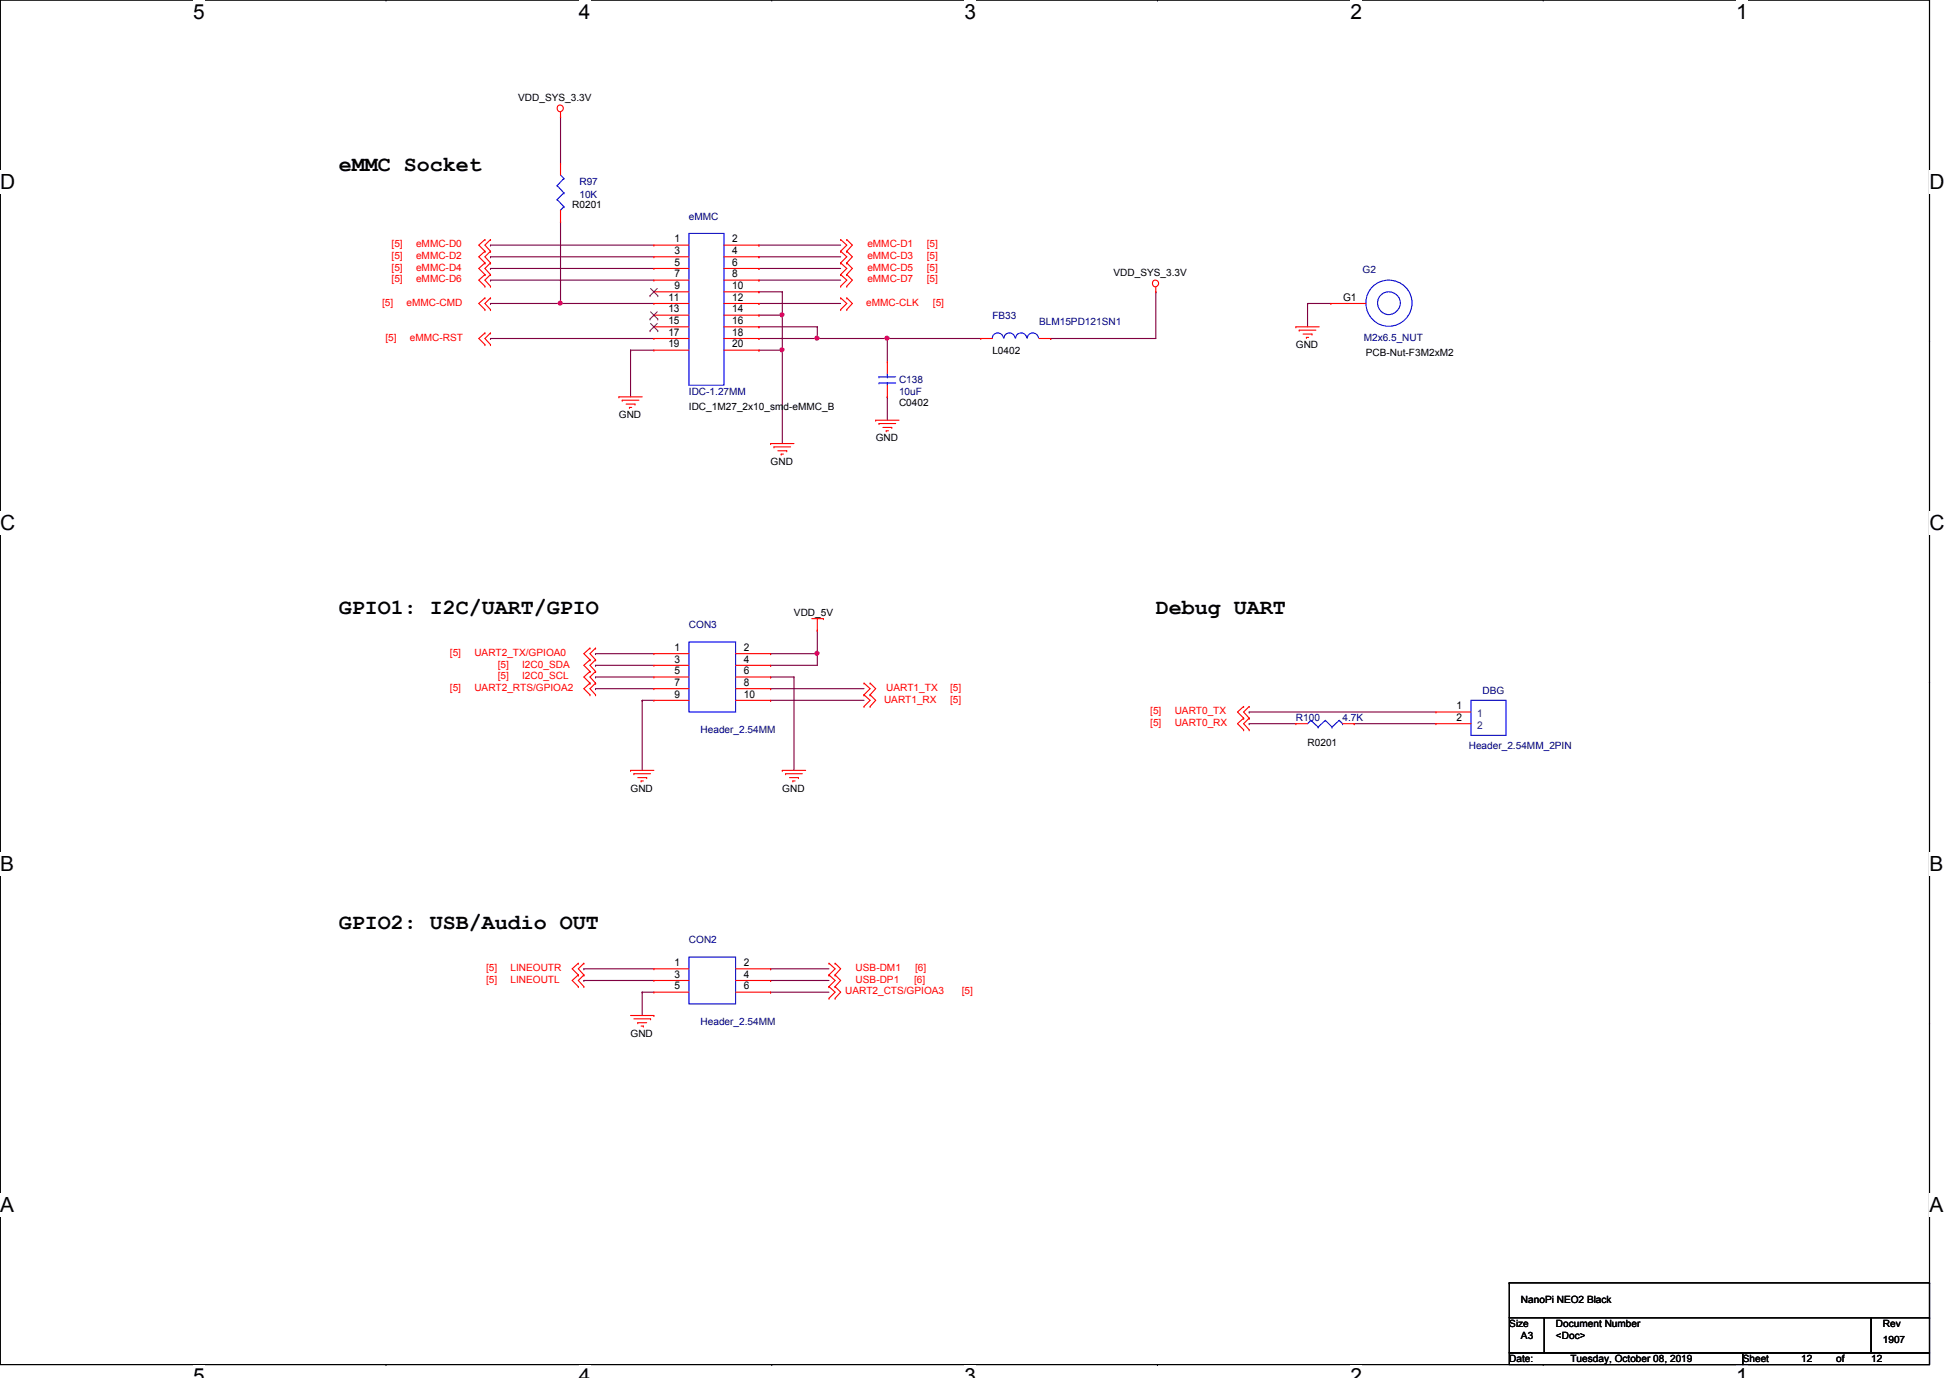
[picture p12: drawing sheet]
<svg xmlns="http://www.w3.org/2000/svg" width="297mm" height="210mm" viewBox="0 0 297 210" stroke-linecap="round" stroke-linejoin="round" font-family="sans-serif">
<path d="M0 0h293.9v207.9h-293.9z" fill="none" stroke="#000" stroke-width=".17"/>
<g fill="#fff">
<path d="M29.4 0h1.8v3.6h-1.8z"/>
<path d="M29.4 207.9h1.8v2h-1.8z"/>
</g>
<path d="M58.8 0h.1M58.8 207.9h.1" fill="none" stroke="#000" stroke-width=".17"/>
<g fill="#fff">
<path d="M88.2 0h1.8v3.6h-1.8z"/>
<path d="M88.2 207.9h1.8v2h-1.8z"/>
</g>
<path d="M117.6 0h.1M117.6 207.9h.1" fill="none" stroke="#000" stroke-width=".17"/>
<g fill="#fff">
<path d="M146.9 0h1.8v3.6h-1.8z"/>
<path d="M146.9 207.9h1.8v2h-1.8z"/>
</g>
<path d="M176.3 0h.1M176.3 207.9h.1" fill="none" stroke="#000" stroke-width=".17"/>
<g fill="#fff">
<path d="M205.7 0h1.8v3.6h-1.8z"/>
<path d="M205.7 207.9h1.8v2h-1.8z"/>
</g>
<path d="M235.1 0h.1M235.1 207.9h.1" fill="none" stroke="#000" stroke-width=".17"/>
<g fill="#fff">
<path d="M264.5 0h1.7v3.6h-1.7z"/>
<path d="M264.5 207.9h1.7v2h-1.7z"/>
<path d="M0 25.9h2.3v3.6h-2.3z"/>
<path d="M293.9 25.9h2.3v3.6h-2.3z"/>
<path d="M0 77.8h2.3v3.6h-2.3z"/>
<path d="M293.9 77.8h2.3v3.6h-2.3z"/>
</g>
<path d="M0 51.9h.1M293.9 51.9h.1" fill="none" stroke="#000" stroke-width=".17"/>
<g fill="#fff">
<path d="M0 129.8h2.2v3.6h-2.2z"/>
<path d="M293.9 129.8h2.1v3.6h-2.1z"/>
</g>
<path d="M0 103.9h.1M293.9 103.9h.1" fill="none" stroke="#000" stroke-width=".17"/>
<path d="M0 103.9h.1M293.9 103.9h.1" fill="none" stroke="#000" stroke-width=".15"/>
<g fill="#fff">
<path d="M0 181.8h2.2v3.6h-2.2z"/>
<path d="M293.9 181.8h2.1v3.6h-2.1z"/>
</g>
<path d="M0 155.9h.1M293.9 155.9h.1" fill="none" stroke="#000" stroke-width=".17"/>
<path d="M96.1 53.3h.1M96.1 53.3h3.5M115.6 51.6h.1M115.6 51.6h8.9M119.2 48h.1M119.2 48v5.3M176.1 44.4h.1M176.1 44.4v7.2" fill="none" stroke="#800040" stroke-width=".17"/>
<circle cx="119.1" cy="53.3" r=".31" fill="#f0f"/>
<circle cx="119.1" cy="53.3" r=".31" fill="none" stroke="#f0f" stroke-width=".17"/>
<circle cx="119.1" cy="48" r=".31" fill="#f0f"/>
<circle cx="119.1" cy="48" r=".31" fill="none" stroke="#f0f" stroke-width=".17"/>
<g fill="none" stroke="#800040" stroke-width=".17">
<path d="M74.7 37.3h.1M74.7 39.1h.1M74.7 37.3h24.9M74.7 39.1h24.9M85.4 33.8h.1M85.4 33.8v12.4h-10.7M115.6 37.3h.1M115.6 39.1h.1M115.6 37.3h12.5M115.6 39.1h12.5M74.7 46.2h.1M74.7 51.6h.1"/>
<path d="M74.7 40.9h.1M74.7 42.7h.1M74.7 51.6h24.9M74.7 40.9h24.9M74.7 42.7h24.9M96.1 53.3h.1M96.1 53.3v7.2M115.6 48h.1M115.6 46.2h.1M115.6 53.3h.1M115.6 44.4h.1M115.6 49.8h.1"/>
<path d="M115.6 40.9h.1M115.6 42.7h.1M115.6 46.2h12.5M115.6 53.3h3.6M115.6 44.4h3.6M115.6 49.8h8.9M115.6 40.9h12.5M115.6 42.7h12.5M119.2 53.3h.1M119.2 44.4h.1M119.2 44.4v3.6h-3.6M119.2 53.3v14.3"/>
<path d="M160.1 51.6h.1M160.1 51.6h16M199.2 46.2h.1M199.2 46.2h3.5M199.2 46.2v3.6"/>
</g>
<circle cx="85.3" cy="46.2" r=".31" fill="#f0f"/>
<circle cx="85.3" cy="46.2" r=".31" fill="none" stroke="#f0f" stroke-width=".17"/>
<path d="M85.4 17.8h.1M85.4 17.8v7.1M85.4 46.2h.1M85.4 46.2h14.2M124.5 51.6h.1M124.5 51.6h10.7" fill="none" stroke="#800040" stroke-width=".17"/>
<circle cx="124.4" cy="51.5" r=".31" fill="#f0f"/>
<circle cx="124.4" cy="51.5" r=".31" fill="none" stroke="#f0f" stroke-width=".17"/>
<path d="M124.5 49.8h.1M124.5 49.8v1.8M135.2 51.6h.1M135.2 51.6v3.5M135.2 51.6h14.2" fill="none" stroke="#800040" stroke-width=".17"/>
<circle cx="135.1" cy="51.5" r=".31" fill="#f0f"/>
<circle cx="135.1" cy="51.5" r=".31" fill="none" stroke="#f0f" stroke-width=".17"/>
<g fill="none" stroke="#800040" stroke-width=".17">
<path d="M135.2 60.5h.1M135.2 60.5v3.5M117.4 99.6h.1M124.5 96h.1M124.5 96v3.6h-7.1M190.3 108.5h.1M190.3 110.2h.1M190.3 108.5h28.4M190.3 110.2h7.1M206.3 110.2h.1M206.3 110.2h12.4M88.9 147.6h.1"/>
<path d="M88.9 149.4h.1M88.9 147.6h10.7M88.9 149.4h10.7M97.8 151.1h.1M97.8 151.1v3.6M97.8 151.1h1.8M117.4 151.1h.1M117.4 151.1h8.9"/>
</g>
<circle cx="124.4" cy="99.5" r=".31" fill="#f0f"/>
<circle cx="124.4" cy="99.5" r=".31" fill="none" stroke="#f0f" stroke-width=".17"/>
<g fill="none" stroke="#800040" stroke-width=".17">
<path d="M90.7 99.6h.1M90.7 99.6h8.9M124.5 99.6h.1M124.5 99.6v1.7h-7.1M90.7 103.1h.1M90.7 101.3h.1M90.7 104.9h.1M90.7 101.3h8.9M90.7 103.1h8.9M90.7 104.9h8.9M97.8 106.7h.1M97.8 106.7h1.8"/>
<path d="M97.8 106.7v10.6M117.4 101.3h.1M117.4 103.1h.1M117.4 106.7h.1M117.4 104.9h.1M117.4 103.1h3.5M117.4 106.7h14.2M117.4 104.9h14.2M120.9 103.1h.1M120.9 103.1v14.2M117.4 149.4h.1M117.4 147.6h.1"/>
<path d="M117.4 149.4h8.9M117.4 147.6h8.9"/>
</g>
<g fill="none" stroke="#f00" stroke-width=".17">
<path d="M85.4 17.8h.1M85.4 17.1v.7M73.9 36.5h.1M73.9 38.3h.1M73.9 36.5l-1 .8 1 1M73.9 38.3l-1 .8 1 .9M74.7 36.5h.1M74.7 38.3h.1M74.7 36.5l-.8 .8 .8 1M74.7 38.3l-.8 .8 .8 .9M85.4 24.9h.1M85.4 33.8h.1"/>
<path d="M85.4 24.9v1.8M85.4 32v1.8M99.6 37.3h.1M99.6 39.1h.1M99.6 37.3h5.3M99.6 39.1h5.3M110.3 37.3h5.3M110.3 39.1h5.3M115.6 37.3h.1M115.6 39.1h.1M128.1 36.5h.1M128.1 38.3h.1"/>
<path d="M128.1 36.5l.9 .8-.9 1M128.1 38.3l.9 .8-.9 .9M129 36.5h.1M129 38.3h.1M129 36.5l.8 .8-.8 1M129 38.3l.8 .8-.8 .9M73.9 40h.1M73.9 41.8h.1M73.9 43.6h.1M73.9 47.2h.1M73.9 45.4h.1M73.9 52.5h.1"/>
<path d="M73.9 50.7h.1M73.9 40l-1 .9 1 .9M73.9 41.8l-1 .9 1 .9M73.9 45.4l-1 .8 1 1M73.9 50.7l-1 .9 1 .9M74.7 40h.1M74.7 41.8h.1M74.7 43.6h.1M74.7 47.2h.1M74.7 45.4h.1M74.7 52.5h.1M74.7 50.7h.1"/>
<path d="M74.7 40l-.8 .9 .8 .9M74.7 41.8l-.8 .9 .8 .9M74.7 45.4l-.8 .8 .8 1M74.7 50.7l-.8 .9 .8 .9M99.6 40.9h.1M99.6 42.7h.1M99.6 44.4h.1M99.6 46.2h.1M99.6 48h.1M99.6 49.8h.1M99.6 51.6h.1M99.6 53.3h.1"/>
<path d="M99.6 49.8h5.3M99.6 40.9h5.3M99.6 42.7h5.3M99.6 44.4h5.3M99.6 46.2h5.3M99.6 48h5.3M99.6 51.6h5.3M99.6 53.3h5.3M110.3 49.8h5.3M110.3 40.9h5.3M110.3 42.7h5.3M110.3 44.4h5.3"/>
<path d="M110.3 46.2h5.3M110.3 48h5.3M110.3 51.6h5.3M110.3 53.3h5.3M115.6 40.9h.1M115.6 42.7h.1M115.6 44.4h.1M115.6 46.2h.1M115.6 48h.1M115.6 49.8h.1M115.6 51.6h.1M115.6 53.3h.1"/>
<path d="M128.1 40h.1M128.1 41.8h.1M128.1 43.6h.1M128.1 47.2h.1M128.1 45.4h.1M128.1 40l.9 .9-.9 .9M128.1 41.8l.9 .9-.9 .9M128.1 45.4l.9 .8-.9 1M129 40h.1M129 41.8h.1M129 43.6h.1M129 47.2h.1"/>
<path d="M129 45.4h.1M129 40l.8 .9-.8 .9M129 41.8l.8 .9-.8 .9M129 45.4l.8 .8-.8 1M135.2 55.1h.1M135.2 55.1v1.8M135.2 58.7v1.8M149.4 51.6h.1M149.4 51.6h1.8M158.3 51.6h1.8M160.1 51.6h.1M176.1 44.4h.1"/>
<path d="M176.1 43.8v.6M197.4 49.8h.1M197.4 49.8h3.6M197.9 50.3h.1M197.9 50.3h2.5M198.5 50.9h1.4M199 51.4h.1M199 51.4h.3M199.9 50.9h.1M202.7 46.2h.1M202.7 46.2h5.4M94.3 60.5h.1"/>
<path d="M94.3 60.5h3.5M94.8 61h.1M94.8 61h2.5M95.4 61.6h1.3M95.9 62.1h.1M95.9 62.1h.3M96.7 61.6h.1M117.4 67.6h.1M117.4 67.6h3.5M117.9 68.1h.1M117.9 68.1h2.5M118.5 68.7h1.3"/>
<path d="M119 69.2h.1M119 69.2h.3M119.8 68.7h.1M133.4 64h.1M133.4 64h3.5M133.9 64.5h.1M133.9 64.5h2.5M134.5 65.1h1.3M135 65.6h.1M135 65.6h.3M135.2 60.5h.1M135.8 65.1h.1"/>
<path d="M89.9 98.7h.1M89.9 98.7l-1 .9 1 .9M90.7 98.7h.1M90.7 98.7l-.8 .9 .8 .9M99.6 99.6h.1M99.6 99.6h5.3M112.1 99.6h5.3M117.4 99.6h.1M123.7 94.2h1.7M124.5 96h.1M124.5 94.2v1.8M125.4 94.2h.1"/>
<path d="M89.9 104.1h.1M89.9 102.3h.1M89.9 100.5h.1M89.9 105.8h.1M89.9 102.3l-1 .8 1 1M89.9 100.5l-1 .8 1 1M89.9 104.1l-1 .8 1 .9M90.7 104.1h.1M90.7 102.3h.1M90.7 100.5h.1M90.7 105.8h.1M90.7 102.3l-.8 .8 .8 1"/>
<path d="M90.7 100.5l-.8 .8 .8 1M90.7 104.1l-.8 .8 .8 .9M96.1 117.3h.1M96.1 117.3h3.5M96.6 117.9h.1M96.6 117.9h2.5M97.2 118.4h1.3M97.7 119h.1M97.7 119h.3M98.5 118.4h.1M99.6 101.3h.1M99.6 103.1h.1"/>
<path d="M99.6 104.9h.1M99.6 106.7h.1M99.6 101.3h5.3M99.6 103.1h5.3M99.6 104.9h5.3M99.6 106.7h5.3M112.1 101.3h5.3M112.1 103.1h5.3M112.1 104.9h5.3M112.1 106.7h5.3M117.4 101.3h.1M117.4 103.1h.1"/>
<path d="M117.4 104.9h.1M117.4 106.7h.1M119.2 117.3h.1M119.2 117.3h3.5M119.7 117.9h.1M119.7 117.9h2.5M120.3 118.4h1.3M120.8 119h.1M120.8 119h.3M121.6 118.4h.1M131.6 107.6h.1M131.6 105.8h.1"/>
<path d="M131.6 104.1h.1M131.6 104.1l.9 .8-.9 .9M131.6 105.8l.9 .9-.9 .9M132.5 107.6h.1M132.5 105.8h.1M132.5 104.1h.1M132.5 105.8l.9 .9-.9 .9M132.5 104.1l.9 .8-.9 .9M189.4 109.4h.1M189.4 107.6h.1M189.4 111.2h.1M189.4 107.6l-.9 .9 .9 .9"/>
<path d="M189.4 109.4l-.9 .8 .9 1M190.3 109.4h.1M190.3 107.6h.1M190.3 111.2h.1M190.3 107.6l-.9 .9 .9 .9M190.3 109.4l-.9 .8 .9 1M197.4 110.2h.1M197.4 110.2h1.8M204.5 110.2h1.8M206.3 110.2h.1M218.7 108.5h.1M218.7 110.2h.1"/>
<path d="M218.7 108.5h5.4M218.7 110.2h5.4M88.1 148.5h.1M88.1 146.7h.1M88.1 150.3h.1M88.1 146.7l-.9 .9 .9 .9M88.1 148.5l-.9 .9 .9 .9M88.9 148.5h.1M88.9 146.7h.1M88.9 150.3h.1M88.9 146.7l-.8 .9 .8 .9M88.9 148.5l-.8 .9 .8 .9"/>
<path d="M96.1 154.7h3.5M96.6 155.2h2.5M97.2 155.8h.1M97.2 155.8h1.3M97.7 156.3h.3M98 156.3h.1M99.1 155.2h.1M99.6 154.7h.1M99.6 147.6h.1M99.6 149.4h.1M99.6 151.1h.1M99.6 147.6h5.3"/>
<path d="M99.6 149.4h5.3M99.6 151.1h5.3M112.1 147.6h5.3M112.1 149.4h5.3M112.1 151.1h5.3M117.4 147.6h.1M117.4 149.4h.1M117.4 151.1h.1M126.3 152.1h.1M126.3 150.3h.1M126.3 148.5h.1M126.3 146.7h.1"/>
<path d="M126.3 150.3l.9 .8-.9 1M126.3 148.5l.9 .9-.9 .9M126.3 146.7l.9 .9-.9 .9M127.2 152.1h.1M127.2 150.3h.1M127.2 148.5h.1M127.2 146.7h.1M127.2 150.3l.9 .8-.9 1M127.2 148.5l.9 .9-.9 .9M127.2 146.7l.9 .9-.9 .9"/>
<circle cx="85.3" cy="16.5" r=".5"/>
<circle cx="176" cy="43.2" r=".5"/>
</g>
<path d="M229.9 195.4h.1M229.9 195.4v5.3M229.9 195.4h64M293.9 195.4h.1M293.9 195.4v5.3M229.9 200.7h5.3v5.4h-5.3zM229.9 206.1h35.6v1.8h-35.6zM235.2 200.7h49.8v5.4h-49.8zM265.5 206.1h28.4v1.8h-28.4zM285 200.7h8.9v5.4h-8.9zM293.9 200.7h.1" fill="none" stroke="#000" stroke-width=".17"/>
<g fill="none" stroke="#00f" stroke-width=".17">
<path d="M84.9 28.3h.1M84.9 30.4h.1M84.9 28.3l1 1.1M84.9 30.4l1 1.1M85.4 32h.1M85.4 26.7l.5 .5M85.9 27.2h.1M85.9 29.4h.1M85.9 31.5h.1M85.9 27.2l-1 1.1M85.9 29.4l-1 1M85.9 31.5l-.5 .5"/>
<path d="M104.9 35.6h5.4v23.1h-5.4zM133.9 57.4h.1M133.9 58.3h.1M133.9 57.4h2.5M133.9 58.3h2.5M135.2 58.3h.1M135.2 57.4h.1M135.2 56.9v.5M135.2 58.3v.4M151.2 51.5a.85 .85 0 0 1 .8-.8 .85 .85 0 0 1 .9 .8M152.9 51.5a.85 .85 0 0 1 .9-.8 .85 .85 0 0 1 .8 .8M154.7 51.5a.85 .85 0 0 1 .9-.8 .85 .85 0 0 1 .8 .8"/>
<path d="M156.5 51.5a.85 .85 0 0 1 .8-.8 .85 .85 0 0 1 .9 .8M104.9 97.8h7.2v10.7h-7.2zM199.7 109.7h.1M199.7 109.7l-.5 .5M199.7 109.7l1.1 1M200.8 110.7h.1M201.9 109.7h.1M201.9 109.7l-1.1 1M201.9 109.7l1 1M202.9 110.7h.1M204 109.7h.1M204 109.7l-1.1 1"/>
<path d="M204 109.7l.5 .5M204.5 110.2h.1M224.1 106.7h5.3v5.3h-5.3zM104.9 145.8h7.2v7.1h-7.2z"/>
<circle cx="211.6" cy="46.2" r="3.5"/>
<circle cx="211.6" cy="46.2" r="1.74"/>
</g>
<path d="M99 45h.1M99 48.6h.1M99 50.4h.1M99.1 43.9l1.1 1.1M99.1 47.5l1.1 1.1M99.1 49.3l1.1 1.1M100.1 43.9l-1.1 1.1M100.1 47.5l-1.1 1.1M100.1 49.3l-1.1 1.1M100.2 45h.1M100.2 48.6h.1M100.2 50.4h.1" fill="none" stroke="#804000" stroke-width=".15"/>
<circle cx="119.1" cy="53.3" r=".31" fill="#f0f"/>
<circle cx="119.1" cy="53.3" r=".31" fill="none" stroke="#f0f" stroke-width=".17"/>
<circle cx="119.1" cy="48" r=".31" fill="#f0f"/>
<circle cx="119.1" cy="48" r=".31" fill="none" stroke="#f0f" stroke-width=".17"/>
<circle cx="85.3" cy="46.2" r=".31" fill="#f0f"/>
<circle cx="85.3" cy="46.2" r=".31" fill="none" stroke="#f0f" stroke-width=".17"/>
<circle cx="124.4" cy="51.5" r=".31" fill="#f0f"/>
<circle cx="124.4" cy="51.5" r=".31" fill="none" stroke="#f0f" stroke-width=".17"/>
<circle cx="135.1" cy="51.5" r=".31" fill="#f0f"/>
<circle cx="135.1" cy="51.5" r=".31" fill="none" stroke="#f0f" stroke-width=".17"/>
<circle cx="124.4" cy="99.5" r=".31" fill="#f0f"/>
<circle cx="124.4" cy="99.5" r=".31" fill="none" stroke="#f0f" stroke-width=".17"/>
<g font-size="3.3">
<text x="51.6" y="26">eMMC Socket</text>
<text x="51.6" y="93.6">GPIO1: I2C/UART/GPIO</text>
<text x="176.1" y="93.6">Debug UART</text>
<text x="51.6" y="141.6">GPIO2: USB/Audio OUT</text>
</g>
<g font-size="3.2">
<text x="29.4" y="2.9">5</text>
<text x="88.2" y="2.9">4</text>
<text x="146.9" y="2.9">3</text>
<text x="205.7" y="2.9">2</text>
<text x="264.5" y="2.9">1</text>
<text x="0" y="28.8">D</text>
<text x="293.9" y="28.8">D</text>
<text x="0" y="80.7">C</text>
<text x="293.9" y="80.7">C</text>
<text x="0" y="132.7">B</text>
<text x="293.9" y="132.7">B</text>
<text x="0" y="184.7">A</text>
<text x="293.9" y="184.7">A</text>
<text x="29.4" y="210.7">5</text>
<text x="88.2" y="210.7">4</text>
<text x="146.9" y="210.7">3</text>
<text x="205.7" y="210.7">2</text>
<text x="264.5" y="210.7">1</text>
</g>
<g font-size="1.6">
<text x="102.7" y="36.9">1</text>
<text x="102.7" y="38.7">3</text>
<text x="102.7" y="40.5">5</text>
<text x="111.5" y="36.9">2</text>
<text x="111.5" y="38.7">4</text>
<text x="111.5" y="40.5">6</text>
<text x="101.8" y="45.8">11</text>
<text x="101.8" y="47.6">13</text>
<text x="102.7" y="42.2">7</text>
<text x="102.7" y="44">9</text>
<text x="111.5" y="42.2">8</text>
<text x="111.5" y="44">10</text>
<text x="111.5" y="45.8">12</text>
<text x="111.5" y="47.6">14</text>
<text x="204.6" y="45.8">G1</text>
<text x="101.8" y="49.4">15</text>
<text x="101.8" y="51.1">17</text>
<text x="101.8" y="52.9">19</text>
<text x="111.5" y="49.4">16</text>
<text x="111.5" y="51.1">18</text>
<text x="111.5" y="52.9">20</text>
<text x="102.7" y="99.1">1</text>
<text x="102.7" y="100.9">3</text>
<text x="113.3" y="99.1">2</text>
<text x="113.3" y="100.9">4</text>
<text x="102.7" y="102.7">5</text>
<text x="102.7" y="104.5">7</text>
<text x="102.7" y="106.3">9</text>
<text x="113.3" y="102.7">6</text>
<text x="113.3" y="104.5">8</text>
<text x="113.3" y="106.3">10</text>
<text x="221.9" y="108">1</text>
<text x="221.9" y="109.8">2</text>
<text x="102.7" y="147.2">1</text>
<text x="102.7" y="148.9">3</text>
<text x="113.3" y="147.2">2</text>
<text x="113.3" y="148.9">4</text>
<text x="102.7" y="150.7">5</text>
<text x="113.3" y="150.7">6</text>
</g>
<g font-size="1.6" fill="#004080">
<text x="225" y="109.2">1</text>
<text x="225" y="111">2</text>
</g>
<g font-size="1.5">
<text x="78.9" y="15.3">VDD_SYS_3.3V</text>
<text x="87.2" y="31.7">R0201</text>
<text x="169.6" y="42">VDD_SYS_3.3V</text>
<text x="151.2" y="53.9">L0402</text>
<text x="197.4" y="53">GND</text>
<text x="208.1" y="54.3">PCB-Nut-F3M2xM2</text>
<text x="94.3" y="63.7">GND</text>
<text x="104.9" y="62.4">IDC_1M27_2x10_smd-eMMC_B</text>
<text x="136.9" y="61.9">C0402</text>
<text x="117.4" y="70.8">GND</text>
<text x="133.4" y="67.2">GND</text>
<text x="120.9" y="93.9">VDD_5V</text>
<text x="199.2" y="113.6">R0201</text>
<text x="96.1" y="120.6">GND</text>
<text x="119.2" y="120.6">GND</text>
<text x="96.1" y="157.9">GND</text>
<text x="229.9" y="202.2">Size</text>
<text x="231.7" y="198.5">NanoPi NEO2 Black</text>
<text x="231.7" y="204">A3</text>
<text x="237" y="202.2">Document Number</text>
<text x="237" y="204">&lt;Doc&gt;</text>
<text x="286.8" y="202.2">Rev</text>
<text x="229.9" y="207.5">Date:</text>
<text x="239.2" y="207.5">Tuesday, October 08, 2019</text>
<text x="265.5" y="207.5">Sheet</text>
<text x="274.4" y="207.5">12</text>
<text x="279.7" y="207.5">of</text>
<text x="285" y="207.5">12</text>
<text x="286.8" y="204.6">1907</text>
</g>
<g font-size="1.5" fill="#000080">
<text x="88.3" y="28.1">R97</text>
<text x="88.3" y="30.2">10K</text>
<text x="104.9" y="33.4">eMMC</text>
<text x="207.6" y="41.7">G2</text>
<text x="151.2" y="48.6">FB33</text>
<text x="158.3" y="49.4">BLM15PD121SN1</text>
<text x="207.7" y="51.9">M2x6.5_NUT</text>
<text x="136.9" y="58.3">C138</text>
<text x="104.9" y="60.1">IDC-1.27MM</text>
<text x="136.9" y="60.1">10uF</text>
<text x="104.9" y="95.7">CON3</text>
<text x="225.8" y="105.7">DBG</text>
<text x="106.7" y="111.7">Header_2.54MM</text>
<text x="197.4" y="109.9">R100</text>
<text x="204.5" y="109.9">4.7K</text>
<text x="223.7" y="114.1">Header_2.54MM_2PIN</text>
<text x="104.9" y="143.7">CON2</text>
<text x="106.7" y="156.1">Header_2.54MM</text>
</g>
<g font-size="1.5" fill="#f00">
<text x="59.6" y="37.7">[5]</text>
<text x="59.6" y="39.5">[5]</text>
<text x="59.6" y="41.2">[5]</text>
<text x="63.4" y="37.7">eMMC-D0</text>
<text x="63.4" y="39.5">eMMC-D2</text>
<text x="63.4" y="41.2">eMMC-D4</text>
<text x="132.1" y="37.7">eMMC-D1</text>
<text x="132.1" y="39.5">eMMC-D3</text>
<text x="132.1" y="41.2">eMMC-D5</text>
<text x="141.2" y="37.7">[5]</text>
<text x="141.2" y="39.5">[5]</text>
<text x="141.2" y="41.2">[5]</text>
<text x="58.2" y="46.6">[5]</text>
<text x="59.6" y="43">[5]</text>
<text x="61.9" y="46.6">eMMC-CMD</text>
<text x="63.4" y="43">eMMC-D6</text>
<text x="131.9" y="46.6">eMMC-CLK</text>
<text x="132.1" y="43">eMMC-D7</text>
<text x="141.2" y="43">[5]</text>
<text x="142.1" y="46.6">[5]</text>
<text x="58.7" y="51.9">[5]</text>
<text x="62.4" y="51.9">eMMC-RST</text>
<text x="68.5" y="99.9">[5]</text>
<text x="72.3" y="99.9">UART2_TX/GPIOA0</text>
<text x="75.8" y="101.7">[5]</text>
<text x="79.5" y="101.7">I2C0_SDA</text>
<text x="68.5" y="105.2">[5]</text>
<text x="72.3" y="105.2">UART2_RTS/GPIOA2</text>
<text x="75.8" y="103.5">[5]</text>
<text x="79.5" y="103.5">I2C0_SCL</text>
<text x="134.7" y="107">UART1_RX</text>
<text x="135" y="105.2">UART1_TX</text>
<text x="144.7" y="107">[5]</text>
<text x="144.7" y="105.2">[5]</text>
<text x="175.2" y="108.8">[5]</text>
<text x="175.2" y="110.6">[5]</text>
<text x="178.9" y="108.8">UART0_TX</text>
<text x="178.9" y="110.6">UART0_RX</text>
<text x="74" y="147.9">[5]</text>
<text x="74" y="149.7">[5]</text>
<text x="77.8" y="147.9">LINEOUTR</text>
<text x="77.8" y="149.7">LINEOUTL</text>
<text x="130.3" y="149.7">USB-DP1</text>
<text x="130.3" y="147.9">USB-DM1</text>
<text x="139.2" y="149.7">[6]</text>
<text x="139.4" y="147.9">[6]</text>
<text x="128.7" y="151.5">UART2_CTS/GPIOA3</text>
<text x="146.5" y="151.5">[5]</text>
</g>
</svg>
